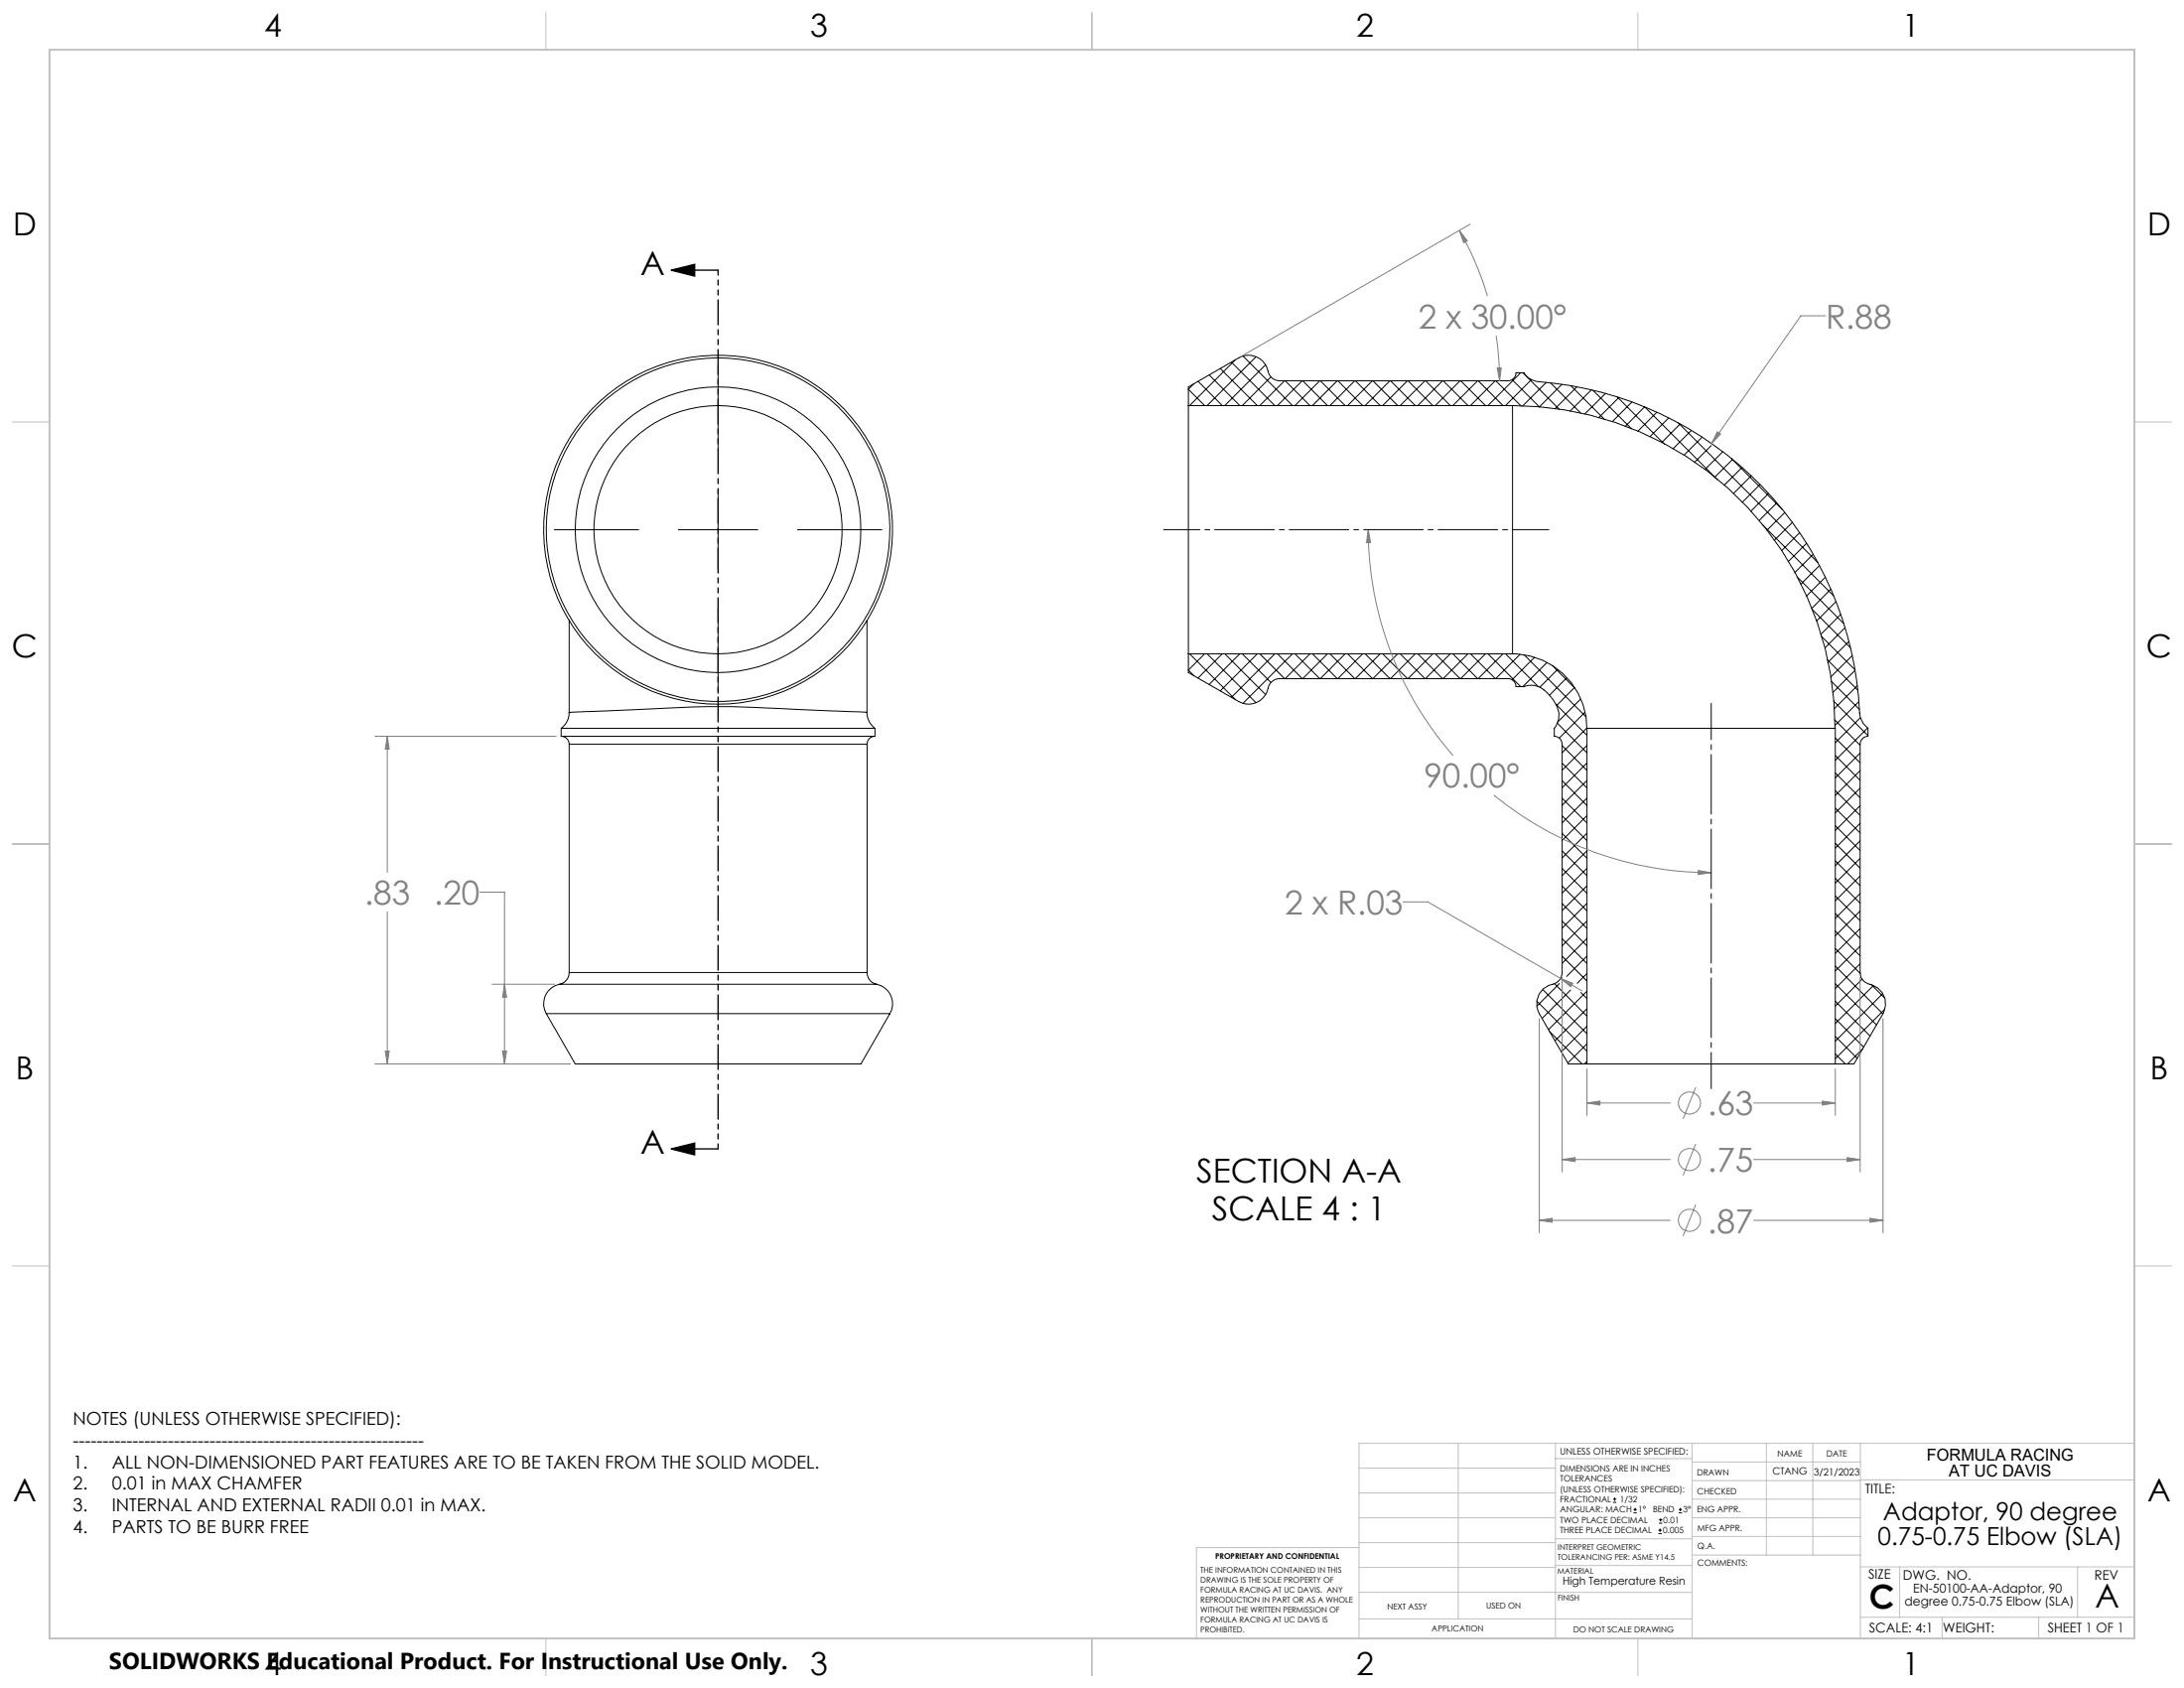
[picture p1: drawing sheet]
<svg xmlns="http://www.w3.org/2000/svg" width="559mm" height="432mm" viewBox="0 0 559 432" stroke-linecap="round" stroke-linejoin="round" font-family="sans-serif">
<g fill="none" stroke="#000" stroke-width=".25">
<path d="M183.7 93.6v21.6M305.5 98.1l-1.4 1.5 4.1 4.2M306.5 97.5l6.2 6.3M309.4 95.9l7.8 7.9M312.2 94.3l9.5 9.5M315.1 92.6l11.1 11.2M316.1 92l-11.7 11.8M318 91.1l12.7 12.7M321.4 91.3l-12.5 12.5M323.8 93.3l-10.4 10.5M325.2 96.4l-7.3 7.4M328.7 97.4l-6.4 6.4"/>
<path d="M328.8 97.4l6.4 6.4M333.2 97.4l-6.4 6.4M333.3 97.4l6.4 6.4M337.7 97.4l-6.4 6.4M337.8 97.4l6.4 6.4M342.2 97.4l-6.4 6.4M342.3 97.4l6.4 6.4M346.6 97.4l-6.3 6.4M346.8 97.4l6.3 6.4M351.2 97.4l-6.4 6.4M351.3 97.4l6.3 6.4M355.6 97.4l-6.3 6.4"/>
<path d="M355.8 97.4l6.3 6.4M360.1 97.4l-6.3 6.4M360.3 97.4l6.3 6.4M364.6 97.4l-6.4 6.4M364.7 97.4l6.4 6.4M369.1 97.4l-6.3 6.4M369.3 97.4l6.3 6.4M373.6 97.4l-6.4 6.4M373.7 97.4l6.4 6.4M378.1 97.4l-6.4 6.4M378.2 97.4l6.4 6.4M382.6 97.4l-6.4 6.4"/>
<path d="M382.7 97.4l6.5 6.5M386.9 97.1l7 7M389.1 95.4l-8.4 8.4M389.6 95.4l9.4 9.4M391.8 97.1l-6.6 6.7M395.6 97.8l-6.1 6.1M396.7 97.9l7.7 7.8M399.6 98.3l-5.8 5.8M401.9 98.7l8.7 8.6M403.5 99l-5.6 5.6M407.2 99.7l-5.5 5.5M407.6 99.8l9.9 9.9"/>
<path d="M304.1 103.8v-4.8l12.8-7.5a5.2 5.2 0 0 1 7.7 4l.9 1.2 .9 .5 1 .2h58.4a2.05 2.05 0 0 0 2.1-2h2a4.9 4.9 0 0 0 3.9 2.2 88.9 88.9 0 0 1 82 84.8l.2 1.2 .7 1.5 1.2 1.2v2a2.02 2.02 0 0 0-2 2.1v58.4a3.2 3.2 0 0 0 3 3.1 5.1 5.1 0 0 1 2.9 7.4l-7.5 12.9h-4.7M304.1 103.8v63.5M304.1 103.8h82.9M387 103.8a82.7 82.7 0 0 1 82.6 82.5v85.9M387 103.8v63.5M410.8 100.6l-5.3 5.3M413.8 101.5l12.1 12.1M414.2 101.7l-5.2 5.2M415.8 109.1l5-5 18.7 18.7M417.5 102.8l-5 5M423.9 105.4l-4.9 4.9M427 106.9l-4.8 4.8"/>
<path d="M429.4 108.2l35.7 35.7M429.9 108.4l-4.8 4.8M432.8 110.1l-4.7 4.7M435.5 111.8l-4.7 4.7M437.8 114l-4.3 4.3M440.8 115.5l-4.6 4.6M442.9 117.2l13.2 13.2M443.3 117.5l-4.6 4.6M445.7 119.6l-4.6 4.5M141.8 135.5h21.6M173.6 135.5h20.3M183.7 125.3v20.4"/>
<path d="M204 135.5h21.6M448.1 121.7l-4.6 4.5M450.3 123.9l-4.5 4.6M450.9 134.2l18.3 18.3M452.5 126.2l-4.5 4.6M454.6 128.6l-4.5 4.5M456.7 131.1l-4.7 4.6M458.6 133.6l-4.6 4.7M460.4 136.3l-4.5 4.6M462.2 139l-4.7 4.7M145.6 158.7v23.5M183.7 155.8v21.6"/>
<path d="M221.8 158.7v23.5M459.8 147.6l11.9 11.9M463.7 155.9l9.8 9.8M463.9 141.8l-4.7 4.7M465.5 144.7l-4.7 4.7M467 147.6l-4.9 4.9M468.5 150.7l-5 4.9M469.8 153.9l-5.1 5M471 157.2l-5.2 5.1M304.1 167.3v4.7l12.8 7.5a5.2 5.2 0 0 0 7.7-4l.5-.8 .8-.7 1.5-.4h58.4a2.05 2.05 0 0 1 2.1 2h2a5.6 5.6 0 0 1 6.6 2.3l.8 1a9.2 9.2 0 0 1 1.6 3.5l-.1 1.7-.7 1.6-.4 .6v2a1.98 1.98 0 0 1 2 2.1v58.4a3.1 3.1 0 0 1-2.4 3 5.1 5.1 0 0 0-3.5 7.5l7.5 12.9h4.7M304.1 167.3h82.9M304.4 167.3l11.7 11.7"/>
<path d="M308.2 167.3l-4.1 4.1 1.4 1.5M308.9 167.3l12.5 12.5M312.7 167.3l-6.2 6.2M313.4 167.3l10.4 10.4M317.2 167.3l-7.8 7.8M317.9 167.3l7.3 7.3M321.7 167.3l-9.5 9.4M322.3 167.3l6.4 6.3M326.2 167.3l-11.1 11.1M326.8 167.3l6.4 6.3M330.7 167.3l-12.7 12.6M331.3 167.3l6.4 6.3"/>
<path d="M335.2 167.3l-6.4 6.3M335.8 167.3l6.4 6.3M339.7 167.3l-6.4 6.3M340.3 167.3l6.3 6.3M344.2 167.3l-6.4 6.3M344.8 167.3l6.4 6.3M348.7 167.3l-6.4 6.3M349.3 167.3l6.3 6.3M353.1 167.3l-6.3 6.3M353.8 167.3l6.3 6.3M357.6 167.3l-6.3 6.3M358.2 167.3l6.4 6.3"/>
<path d="M362.1 167.3l-6.3 6.3M362.8 167.3l6.3 6.3M366.6 167.3l-6.3 6.3M367.2 167.3l6.4 6.3M371.1 167.3l-6.4 6.3M371.7 167.3l6.4 6.3M375.6 167.3l-6.3 6.3M376.2 167.3l6.4 6.3M380.1 167.3l-6.4 6.3M380.7 167.3l8.4 8.3M384.6 167.3l-6.4 6.3M385.2 167.3l8.4 8.3"/>
<path d="M387 167.3a19 19 0 0 1 19 19M388.9 167.4l-6.2 6.2M390 167.6l15.8 15.8M392.6 168.2l-5.7 5.7M395.8 169.5l-6.2 6.1M397.2 170.3l5.7 5.7M398.5 171.2l-4.5 4.6M400.9 173.4l-4.4 4.4M402.8 175.9l-4.5 4.6M404.4 178.8l-5.9 5.9M465.9 162.7l8.7 8.6M467.5 168.7l7.9 7.9"/>
<path d="M468.6 174.3l7.2 7.2M469.1 179.3l8.8 8.9M472.1 160.5l-5.2 5.2M473.1 164.1l-5.5 5.4M473.9 167.7l-5.6 5.5M474.6 171.5l-5.7 5.7M475.2 175.4l-6 6M475.6 179.5l-6.1 6.1M143.6 188.3a2.05 2.05 0 0 1 2 2.1M143.6 188.3v-2h80.3v2M143.6 188.3h80.3M145.6 182.2a4.9 4.9 0 0 1-2 4.1"/>
<path d="M145.6 182.2h.1M145.6 190.4h76.3M145.6 190.4v58.4M221.8 182.2a5 5 0 0 0 2 4.1M221.8 182.2l-14.8-.6a321.2 321.2 0 0 0-47.1 0l-14.3 .6M221.9 190.4v58.4M223.9 188.3a1.99 1.99 0 0 0-2 2.1M398.1 180.1l7.9 8M398.4 185l7.6 7.6M399.7 199.7l6.3 6.4M399.7 195.2l6.3 6.4M399.7 190.7l6.3 6.4"/>
<path d="M405.5 182.2l-6.5 6.6M406 186.2l-6.3 6.3M406 186.3h.1M406 190.7l-6.3 6.3M406 195.2l-6.3 6.3M406 199.6l-6.3 6.4M406 186.3h63.4M406 186.3v85.9M469.4 184.1l6.5 6.5M469.6 197.7l6.3 6.4M469.6 193.3l6.3 6.3M469.6 188.8l6.3 6.3"/>
<path d="M475.9 192.7l-6.3 6.3M475.9 197.1l-6.3 6.4M476 183.6l-6.4 6.4M477.9 186.2l-8.3 8.3M399.7 217.7l6.3 6.3M399.7 213.2l6.3 6.3M399.7 208.7l6.3 6.4M399.7 204.2l6.3 6.3M406 204.2l-6.3 6.3M406 208.6l-6.3 6.4M406 213.1l-6.3 6.4M406 217.6l-6.3 6.4"/>
<path d="M469.6 215.7l6.3 6.4M469.6 211.2l6.3 6.4M469.6 206.7l6.3 6.4M469.6 202.2l6.3 6.4M475.9 201.6l-6.3 6.4M475.9 206.1l-6.3 6.3M475.9 210.6l-6.3 6.4M475.9 215.1l-6.3 6.3M475.9 219.6l-6.3 6.3M399.7 235.6l6.3 6.4M399.7 231.1l6.3 6.4M399.7 226.7l6.3 6.3"/>
<path d="M399.7 222.2l6.3 6.3M406 222.1l-6.3 6.4M406 226.6l-6.3 6.3M406 231.1l-6.3 6.3M406 235.6l-6.3 6.3M469.6 238.2l6.3 6.3M469.6 233.7l6.3 6.3M469.6 229.2l6.3 6.3M469.6 224.7l6.3 6.3M469.6 220.2l6.3 6.4M475.9 224.1l-6.3 6.3M475.9 228.6l-6.3 6.3"/>
<path d="M475.9 233l-6.3 6.4M475.9 237.5l-6.3 6.4M139.8 259.3l7.4 12.9h73.1l7.4-12.9M139.8 259.3h87.9M143.2 251.8a5.1 5.1 0 0 0-3.4 7.5M143.2 251.8h81.1M145.6 248.8a3.1 3.1 0 0 1-2.4 3M145.6 248.8h76.3M221.9 248.8a3 3 0 0 0 2.4 3M224.3 251.8a5.1 5.1 0 0 1 3.4 7.5M393.2 256.1l12.8 12.8M394.7 253.1l11.3 11.3"/>
<path d="M397.7 251.6l8.3 8.4M399 251.6l-5.8 5.8M399.7 244.6l6.3 6.4M399.7 240.1l6.3 6.4M401.8 253.3l-7.3 7.2M404.5 253.9l1.5 1.5M406 240.1l-6.3 6.3M406 244.5l-5.1 5.3M406 249l-2.5 2.5M406 253.5l-9.8 9.9M406 258l-8.1 8.2M469.6 256.1l8.9 8.9"/>
<path d="M469.6 251.6l10.5 10.6M469.6 247.1l12.2 12.2M469.6 242.6l6.4 6.4M475.9 242l-6.3 6.4M475.9 246.5l-6.3 6.4M476.5 250.5l-6.9 6.9M478.8 251.9l3.4 3.4M479.3 252.1l-9.7 9.7M481.7 254.2l-12.1 12.1M482.2 258.2l-12.6 12.6M396.5 263.8l8.3 8.4M406 262.5l-6.5 6.6"/>
<path d="M406 267l-4.9 4.9M406 271.5l-.6 .7M406 272.2h63.6M469.6 269.6l2.6 2.6M469.6 265.1l5.6 5.6M469.6 260.6l7.2 7.3M476.6 268.3l-3.9 3.9M412.7 384.3h.9M412.7 383.5h.9M413.1 383.1v.8M418 387h.8M418 386.2h.8"/>
<path d="M418.4 385.7v.9M424.3 392.3h.9M424.3 391.4h.9M424.5 389.6h.8M424.5 388.8h.8M424.7 391v.9M424.9 388.4v.8M429.5 387h.9M429.5 386.2h.9M429.9 385.7v.9"/>
<circle cx="183.7" cy="135.5" r="31.7"/>
<circle cx="183.7" cy="135.5" r="44.6"/>
<circle cx="183.7" cy="135.5" r="44"/>
<circle cx="183.7" cy="135.5" r="36.5"/>
</g>
<g fill="none" stroke="#808080" stroke-width=".25">
<path d="M373.4 58.9l2 2.7-.9 .5zM373.4 58.9l.6 1.2a76.2 76.2 0 0 1 6.6 15.6M376.1 57.4l-58.1 33.5M382.8 85.8l.7 6.5 .2 5.1M383.1 94.1h1l-.4 3.3zM467.1 80.8h-6.3l-22.9 32.7M439.4 110.5l.8 .5-2.3 2.5zM350.1 135.5l.6 3.3h-1.1zM350.1 135.5a87.7 87.7 0 0 0 21.7 57.8M95.9 188.3h46.4M99.1 188.3l.5 3.3h-1zM99.1 188.3v34.9"/>
<path d="M382.2 203.4a87.6 87.6 0 0 0 55.6 19.8M99.1 233.3v38.9M122.7 228.2h6.4v44M359 230.7h6.3l34 19.6M434.5 222.7l3.3 .5-3.3 .5zM125.9 251.8h16M129.1 251.8l.5 3.3h-1zM399.3 250.3l3.1 1.2-.5 .9zM399.3 250.3l5.5 3.2M399.7 250v49.8M475.9 250v49.8M95.9 272.2h50"/>
<path d="M98.6 268.9h1l-.5 3.3zM128.6 268.9h1l-.5 3.3zM393.8 260.6v54.7M406 273.4v11.9M433.9 278.1l-3.3 8.1M469.6 273.4v11.9M481.8 260.6v54.7M399.7 296.6l3.3-.5v1zM399.7 296.6h27.7M406 282.2l3.4-.5v1zM406 282.2h21.4M433.9 292.6l-3.3 8.1"/>
<path d="M448.7 282.2h20.9M448.7 296.6h27.2M466.3 281.7l3.3 .5-3.3 .5zM472.6 296.1l3.3 .5-3.3 .5zM393.8 312.2l3.4-.6v1.1zM393.8 312.2h33.6M433.9 308.1l-3.3 8.1M448.7 312.2h33.1M478.5 311.6l3.3 .6-3.3 .5z"/>
<circle cx="432.3" cy="282.2" r="2.82"/>
<circle cx="432.3" cy="296.6" r="2.82"/>
<circle cx="432.3" cy="312.2" r="2.83"/>
</g>
<path d="M171.7 69.1l6-1.5v3zM171.7 69.1h12M171.7 293.9l6-1.5v3zM171.7 293.9h12" fill="none" stroke="#000" stroke-width=".35"/>
<path d="M297.7 135.5h98.6M437.8 179.9v98.6" fill="none" stroke="#000" stroke-width=".25" stroke-dasharray="15.2 1.3 1.3 1.3" stroke-dashoffset="6"/>
<path d="M183.7 69.1v224.8" fill="none" stroke="#000" stroke-width=".35" stroke-dasharray="6.3 1.3 1.3 1.3 1.3 1.3" stroke-dashoffset="5.1"/>
<g fill="none" stroke="#c0c0c0" stroke-width=".25">
<path d="M139.7 3.2v9.5M279.4 3.2v9.5M419.1 3.2v9.5M3.1 107.9h9.6M546.1 107.9h9.5M3.1 215.9h9.6M546.1 215.9h9.5M3.1 323.8h9.6M546.1 323.8h9.5M347.7 375.6h50.3M373.1 369.2v44.9M398 369.2v49.9"/>
<path d="M398 373.1h34.9M432.9 369.2v49.9M432.9 378.7h43.1M432.9 374h43.1M451.9 369.2v28.6M463.8 369.2v28.6M476 369.2v49.9M476 378.6h70.1M546.1 369.2h-198.4v49.9M347.7 394.6h50.3M347.7 388.3h50.3M347.7 381.9h50.3"/>
<path d="M347.7 395.9h-41.6v23.2M398 393.6h35M432.9 383.5h43.1M432.9 388.3h43.1M432.9 393h43.1M433 397.8h43M139.7 419.1v9.6M279.4 419.1v9.6M347.7 414.1h85.2M347.7 401h50.3M347.7 407.3h50.3M398 407.4h34.9"/>
<path d="M398 400.5h35M419.1 419.1v9.6M476 413.7h70.1M476 400.8h70.1M486.1 400.8v12.9M496.9 413.7v5.4M521.6 413.7v5.4M531.6 400.8v12.9"/>
</g>
<path d="M12.7 12.7h533.4v406.4h-533.4z" fill="none" stroke="#c0c0c0" stroke-width=".5"/>
<path d="M171.7 69.1l6-1.5v3zM171.7 293.9l6-1.5v3z" fill="#000"/>
<path d="M98.6 268.9h1l-.5 3.3zM99.1 188.3l.5 3.3h-1zM128.6 268.9h1l-.5 3.3zM129.1 251.8l.5 3.3h-1zM406 282.2l3.4-.5v1zM466.3 281.7l3.3 .5-3.3 .5zM472.6 296.1l3.3 .5-3.3 .5zM399.7 296.6l3.3-.5v1zM393.8 312.2l3.4-.6v1.1zM478.5 311.6l3.3 .6-3.3 .5zM350.1 135.5l.6 3.3h-1.1zM434.5 222.7l3.3 .5-3.3 .5zM383.1 94.1h1l-.4 3.3zM373.4 58.9l2 2.7-.9 .5zM439.4 110.5l-1.5 3 2.3-2.5zM399.3 250.3l2.6 2.1 .5-.9z" fill="#808080"/>
<g font-size="8.5">
<text x="163.9" y="70.4">A</text>
<text x="163.9" y="295.2">A</text>
<text x="306.1" y="302.6">SECTION A-A</text>
<text x="310.1" y="312.1">SCALE 4 : 1</text>
<text x="478.3" y="411.4">C</text>
<text x="536.1" y="411.3">A</text>
</g>
<g font-size="8.5" fill="#808080">
<text x="362.9" y="84">2 x 30.00°</text>
<text x="467.1" y="84">R.88</text>
<text x="364.3" y="201.5">90.00°</text>
<text x="93.2" y="231.4">.83</text>
<text x="111" y="231.4">.20</text>
<text x="328.7" y="233.9">2 x R.03</text>
<text x="436.9" y="285.3">.63</text>
<text x="436.9" y="299.8">.75</text>
<text x="436.9" y="315.3">.87</text>
</g>
<g font-size="8.1">
<text x="67.6" y="9.3">4</text>
<text x="207.3" y="9.3">3</text>
<text x="347" y="9.3">2</text>
<text x="486.7" y="9.3">1</text>
<text x="3.3" y="60.1">D</text>
<text x="549.4" y="60.1">D</text>
<text x="3" y="168">C</text>
<text x="549.1" y="168">C</text>
<text x="4" y="276">B</text>
<text x="550.1" y="276">B</text>
<text x="3.3" y="383.9">A</text>
<text x="549.4" y="383.9">A</text>
<text x="67.6" y="428.4">4</text>
<text x="207.3" y="428.4">3</text>
<text x="347" y="428.4">2</text>
<text x="486.7" y="428.4">1</text>
</g>
<g font-size="6.3">
<text x="481.8" y="388.8">Adaptor, 90 degree</text>
<text x="480.5" y="395.1">0.75-0.75 Elbow (SLA)</text>
</g>
<text font-size="5.9" x="27.9" y="427">SOLIDWORKS Educational Product. For Instructional Use Only.</text>
<g font-size="4.6">
<text x="18.6" y="364.4">NOTES (UNLESS OTHERWISE SPECIFIED):</text>
<text x="18.6" y="370">-----------------------------------------------------------</text>
<text x="18.6" y="375.5">1.</text>
<text x="28.7" y="375.5">ALL NON-DIMENSIONED PART FEATURES ARE TO BE TAKEN FROM THE SOLID MODEL.</text>
<text x="18.6" y="381.1">2.</text>
<text x="28.7" y="381.1">0.01 in MAX CHAMFER</text>
<text x="18.6" y="386.7">3.</text>
<text x="28.7" y="386.7">INTERNAL AND EXTERNAL RADII 0.01 in MAX.</text>
<text x="18.6" y="392.3">4.</text>
<text x="28.7" y="392.3">PARTS TO BE BURR FREE</text>
</g>
<g font-size="4.2">
<text x="493" y="373.5">FORMULA RACING</text>
<text x="498.7" y="377.8">AT UC DAVIS</text>
</g>
<g font-size="3.4">
<text x="477.2" y="381.9">TITLE:</text>
<text x="478.1" y="404">SIZE</text>
<text x="486.9" y="404">DWG. NO.</text>
<text x="535.9" y="404.1">REV</text>
<text x="478.2" y="417.6">SCALE: 4:1</text>
<text x="497.1" y="417.7">WEIGHT:</text>
<text x="523.9" y="417.6">SHEET 1 OF 1</text>
</g>
<g font-size="3.2">
<text x="489.5" y="407.5">EN-50100-AA-Adaptor, 90</text>
<text x="487.3" y="410.7">degree 0.75-0.75 Elbow (SLA)</text>
</g>
<text font-size="2.8" x="399.8" y="405.4">High Temperature Resin</text>
<g font-size="2.5">
<text x="453.5" y="377.2">CTANG</text>
<text x="464.1" y="377.3">3/21/2023</text>
</g>
<text font-size="2.4" x="399.2" y="372.1">UNLESS OTHERWISE SPECIFIED:</text>
<g font-size="2.2">
<text x="399.2" y="376.4">DIMENSIONS ARE IN INCHES</text>
<text x="434.2" y="377.3">DRAWN</text>
<text x="454.8" y="372.5">NAME</text>
<text x="467.3" y="372.6">DATE</text>
<text x="399.2" y="379">TOLERANCES</text>
<text x="399.2" y="381.7">(UNLESS OTHERWISE SPECIFIED):</text>
<text x="434.3" y="382.2">CHECKED</text>
<text x="399.2" y="389.6">TWO PLACE DECIMAL</text>
<text x="399.2" y="384.3">FRACTIONAL</text>
<text x="399.2" y="387">ANGULAR: MACH</text>
<text x="414.5" y="384.3">1/32</text>
<text x="419.1" y="387">1°</text>
<text x="422.9" y="387">BEND</text>
<text x="425.6" y="389.6">0.01</text>
<text x="430.6" y="387">3°</text>
<text x="434.2" y="386.9">ENG APPR.</text>
<text x="399.2" y="392.3">THREE PLACE DECIMAL</text>
<text x="425.5" y="392.3">0.005</text>
<text x="434.3" y="391.6">MFG APPR.</text>
<text x="434.3" y="396.3">Q.A.</text>
<text x="434.3" y="400.5">COMMENTS:</text>
</g>
<g font-size="2.1">
<text x="354.9" y="411.6">NEXT ASSY</text>
<text x="380.3" y="411.6">USED ON</text>
<text x="366.3" y="417.4">APPLICATION</text>
<text x="402.5" y="417.5">DO NOT SCALE DRAWING</text>
</g>
<g font-size="2">
<text x="310.9" y="398.8">PROPRIETARY AND CONFIDENTIAL</text>
<text x="398.6" y="396.5">INTERPRET GEOMETRIC</text>
<text x="398.6" y="399">TOLERANCING PER: ASME Y14.5</text>
<text x="307.2" y="402.4">THE INFORMATION CONTAINED IN THIS</text>
<text x="307.2" y="404.9">DRAWING IS THE SOLE PROPERTY OF</text>
<text x="307.2" y="407.5">FORMULA RACING AT UC DAVIS. ANY</text>
<text x="398.5" y="402.6">MATERIAL</text>
<text x="307.2" y="410">REPRODUCTION IN PART OR AS A WHOLE</text>
<text x="307.2" y="412.5">WITHOUT THE WRITTEN PERMISSION OF</text>
<text x="398.5" y="409.4">FINISH</text>
<text x="307.2" y="415">FORMULA RACING AT UC DAVIS IS</text>
<text x="307.2" y="417.6">PROHIBITED.</text>
</g>
</svg>
